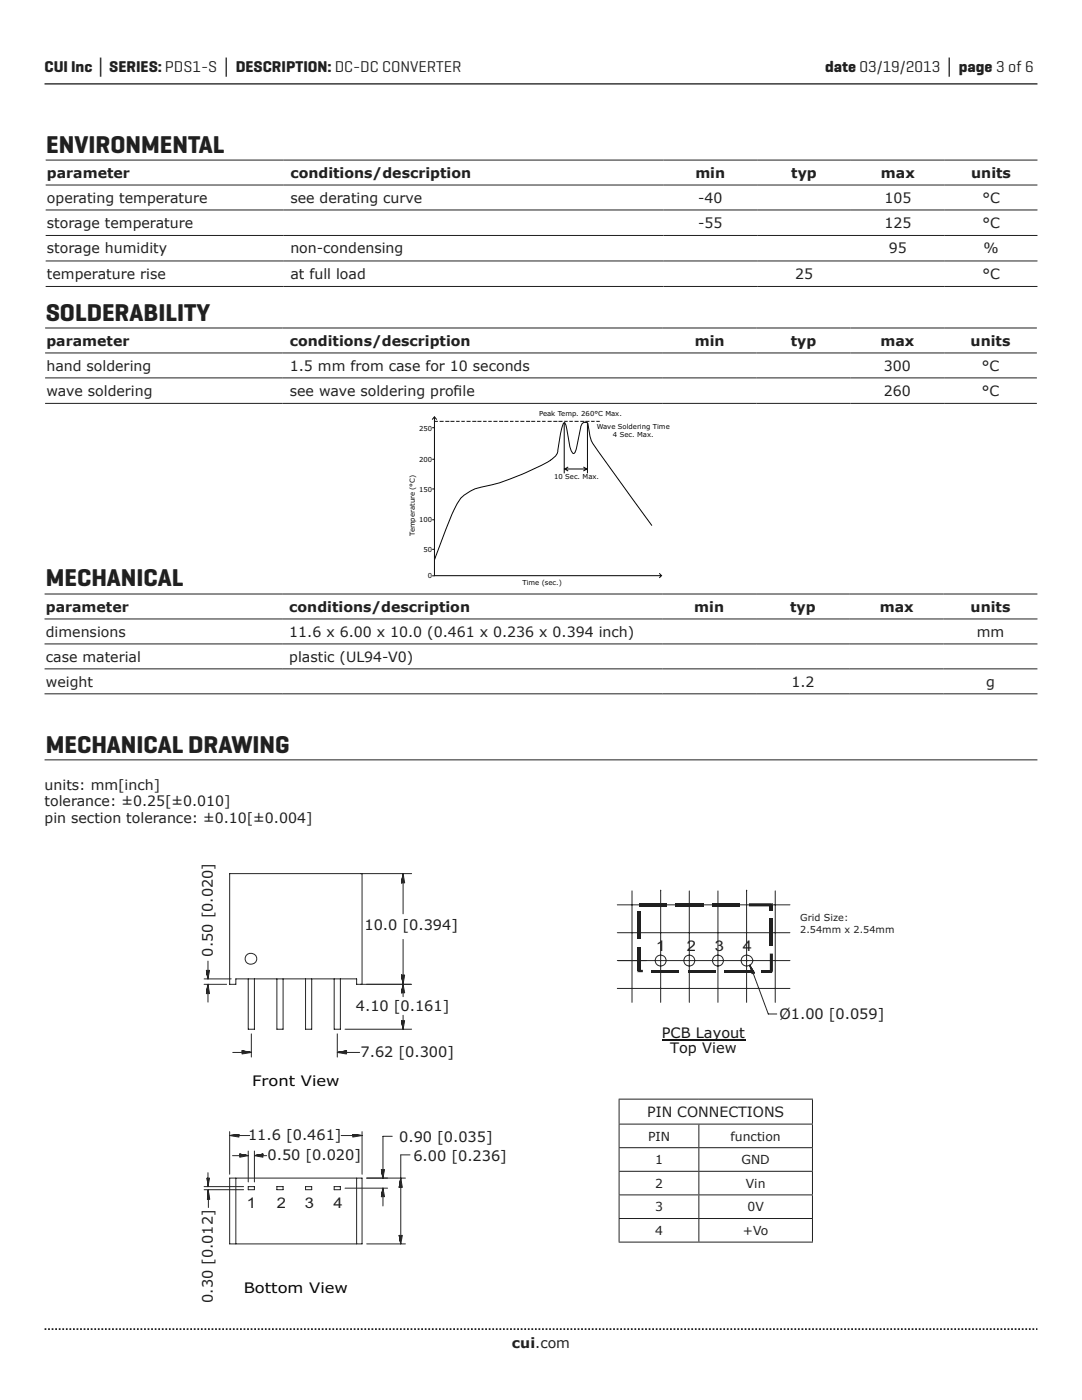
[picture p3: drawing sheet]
<svg xmlns="http://www.w3.org/2000/svg" width="216mm" height="279mm" viewBox="0 0 216 279" stroke-linecap="round" stroke-linejoin="round" font-family="sans-serif">
<path d="M8.9 16.7h198.1" fill="none" stroke="#231f20" stroke-width=".26"/>
<path d="M8.9 265.3h198.1" fill="none" stroke="#231f20" stroke-width=".35" stroke-dasharray=".4 .4 .4 .4 .4 .4" stroke-dashoffset=".7" stroke-linecap="butt"/>
<path d="M131.8 177.6v.2z" fill="#23272a"/>
<path d="M131.8 177.6v.2z" fill="none" stroke="#23272a" stroke-width=".2"/>
<path d="M149 177.6v.2z" fill="#23272a"/>
<g fill="none" stroke="#23272a" stroke-width=".2">
<path d="M126.1 177.8v22.2M131.8 177.8v22.2M137.5 177.8v22.2M143.3 177.8v22.2M149 177.6v.2zM149 177.8v22.2M154.7 177.8v22.2M123.2 191.7h34.4M123.2 186.1h34.4M123.2 180.6h34.4M123.2 197.3h34.4M150.2 194l3.1 8.4h1.7"/>
<circle cx="131.8" cy="191.7" r="1.09"/>
<circle cx="137.5" cy="191.7" r="1.09"/>
<circle cx="143.3" cy="191.7" r="1.09"/>
<circle cx="149.1" cy="191.7" r="1.14"/>
</g>
<path d="M149.6 192.6l.9 1.6zM149.6 192.6l.5 1.7 .4-.1z" fill-rule="evenodd" fill="#23272a"/>
<path d="M123.3 191.7h5.7M148.8 191.7h.5M149 191.5v.4M149.6 192.6l.9 1.6-.4 .1zM150.5 194.2l-.9-1.6 .9 1.6" fill="none" stroke="#23272a" stroke-width=".2"/>
<g fill="#23201b">
<path d="M127.5 180.3h5.6v.6h-5.6z"/>
<path d="M134.8 180.3h5.7v.6h-5.7z"/>
<path d="M142.2 180.3h5.5v.6h-5.5z"/>
<path d="M149.4 180.3h4.5l.3 .3-.3 .3h-4.5z"/>
<path d="M153.9 180.3h.3v.3z"/>
<path d="M153.6 180.6h.6v1.1h-.6z"/>
<path d="M153.6 183.2h.6v5.6h-.6z"/>
<path d="M153.6 190.3h.6v3.6l-.3 .1-.3-.1z"/>
<path d="M153.9 194l.3-.1v.1z"/>
<path d="M151.9 193.6h2v.4h-2z"/>
<path d="M144.5 193.6h5.7v.4h-5.7z"/>
<path d="M137.2 193.6h5.6v.4h-5.6z"/>
<path d="M130 193.6h5.5v.4h-5.5z"/>
<path d="M127.2 193.9l.3-.3h.8v.4h-.8z"/>
<path d="M127.2 193.9l.3 .1h-.3z"/>
<path d="M127.2 189.1h.6v4.8h-.6z"/>
<path d="M127.2 182h.6v5.4h-.6z"/>
</g>
<g fill="none" stroke="#23272a" stroke-width=".2">
<path d="M72.2 174.3v22.1h-1v-1h-24.1v1h-1.3v-22.1h36.3M80.4 176.2v6.2M49.5 195.4v10h1.3v-10M55.2 195.4v10h1.3v-10M61 195.4v10h1.2v-10M66.7 195.4v10h1.2v-10M73.2 196.4h8.8M80.4 187.5v7.1"/>
<circle cx="50.1" cy="191.4" r="1.14"/>
</g>
<path d="M80.4 174.3l-.3 1.9zM80.4 174.3l.3 1.9h-.6z" fill-rule="evenodd" fill="#23272a"/>
<path d="M80.1 176.2l.3-1.9-.3 1.9M80.4 174.3l.3 1.9h-.6z" fill="none" stroke="#23272a" stroke-width=".2"/>
<path d="M80.1 194.6l.3 1.8zM80.1 194.6l.3 1.8 .3-1.8z" fill-rule="evenodd" fill="#23272a"/>
<path d="M71.9 196.4h10.2M80.1 194.6h.6l-.3 1.8zM80.1 194.6l.3 1.8-.3-1.8M80.4 198.1v.8M68.8 205.4h13.3M80.4 202.6v1.1" fill="none" stroke="#23272a" stroke-width=".2"/>
<path d="M80.1 203.7l.3 1.7zM80.1 203.7l.3 1.7 .3-1.7z" fill-rule="evenodd" fill="#23272a"/>
<path d="M80.1 203.7h.6l-.3 1.7zM80.1 203.7l.3 1.7-.3-1.7" fill="none" stroke="#23272a" stroke-width=".2"/>
<path d="M80.4 196.4l-.3 1.7zM80.4 196.4l.3 1.7h-.6z" fill-rule="evenodd" fill="#23272a"/>
<path d="M40.7 196.4h4.5M40.7 195.4h5.4M41.5 191.8v1.9M41.5 198.3v1.7M80.1 198.1l.3-1.7-.3 1.7M80.4 196.4l.3 1.7h-.6z" fill="none" stroke="#23272a" stroke-width=".2"/>
<path d="M41.5 196.4l-.3 1.9zM41.5 196.4l.3 1.9h-.6z" fill-rule="evenodd" fill="#23272a"/>
<path d="M41.2 198.3l.3-1.9-.3 1.9M41.5 196.4l.3 1.9h-.6z" fill="none" stroke="#23272a" stroke-width=".2"/>
<path d="M41.2 193.7l.3 1.7zM41.2 193.7l.3 1.7 .3-1.7z" fill-rule="evenodd" fill="#23272a"/>
<path d="M41.2 193.7h.6l-.3 1.7zM41.2 193.7l.3 1.7-.3-1.7M46.4 210h1.9M50.2 206.3v4.7M67.3 206.3v4.7M69.2 210h2.6" fill="none" stroke="#23272a" stroke-width=".2"/>
<path d="M48.3 209.7l1.9 .3zM48.3 209.7l1.9 .3-1.9 .3z" fill-rule="evenodd" fill="#23272a"/>
<path d="M48.3 209.7l1.9 .3-1.9 .3zM48.3 209.7l1.9 .3-1.9-.3" fill="none" stroke="#23272a" stroke-width=".2"/>
<path d="M67.3 210l1.9-.3zM67.3 210l1.9 .3v-.6z" fill-rule="evenodd" fill="#23272a"/>
<g fill="none" stroke="#23272a" stroke-width=".2">
<path d="M67.3 210l1.9-.3v.6zM69.2 209.7l-1.9 .3 1.9-.3M45.8 235.1h26.4v13.1h-26.4zM45.8 225.8v8.5M47.1 235.1v13.1M47.7 226.6h2.1M49.5 236.8h1.3v.6h-1.3zM55.2 236.8h1.3v.6h-1.3zM61 236.8h1.2v.6h-1.2zM66.7 236.8h1.2v.6h-1.2zM68.1 226.6h2.3M71.2 235.1v13.1"/>
<path d="M72.2 225.8v8.5"/>
</g>
<path d="M45.8 226.6l1.9-.1zM45.8 226.6l1.9 .3v-.4z" fill-rule="evenodd" fill="#23272a"/>
<path d="M45.8 226.6l1.9-.1v.4zM47.7 226.5l-1.9 .1 1.9-.1" fill="none" stroke="#23272a" stroke-width=".2"/>
<path d="M70.4 226.5l1.8 .1zM70.4 226.5l1.8 .1-1.8 .3z" fill-rule="evenodd" fill="#23272a"/>
<path d="M46.4 230.6h1.4M49.5 229.7v6.2M50.8 229.7v6.2M52.5 230.6h.7M70.4 226.5l1.8 .1-1.8 .3zM70.4 226.5l1.8 .1-1.8-.1" fill="none" stroke="#23272a" stroke-width=".2"/>
<path d="M47.8 230.3l1.7 .3zM47.8 230.3l1.7 .3-1.7 .3z" fill-rule="evenodd" fill="#23272a"/>
<path d="M47.8 230.3l1.7 .3-1.7 .3zM47.8 230.3l1.7 .3-1.7-.3" fill="none" stroke="#23272a" stroke-width=".2"/>
<path d="M50.8 230.6l1.7-.3zM50.8 230.6l1.7 .3v-.6z" fill-rule="evenodd" fill="#23272a"/>
<path d="M50.8 230.6l1.7-.3v.6zM52.5 230.3l-1.7 .3 1.7-.3M68.8 237.1h8.5M73.2 235.1h4.1M76.4 238.8v1.9M78.3 226.8h-1.9v6.6" fill="none" stroke="#23272a" stroke-width=".2"/>
<path d="M76.4 237.1l-.3 1.7zM76.4 237.1l.3 1.7h-.6z" fill-rule="evenodd" fill="#23272a"/>
<path d="M76.1 238.8l.3-1.7-.3 1.7M76.4 237.1l.3 1.7h-.6z" fill="none" stroke="#23272a" stroke-width=".2"/>
<path d="M76.1 233.4l.3 1.7zM76.1 233.4l.3 1.7 .3-1.7z" fill-rule="evenodd" fill="#23272a"/>
<path d="M73.2 235.1h7.7M76.1 233.4h.6l-.3 1.7zM76.1 233.4l.3 1.7-.3-1.7M80 230.5v16M73.2 248.2h7.7" fill="none" stroke="#23272a" stroke-width=".2"/>
<path d="M79.7 246.5l.3 1.7zM79.7 246.5l.3 1.7 .3-1.7z" fill-rule="evenodd" fill="#23272a"/>
<path d="M79.7 246.5h.6l-.3 1.7zM79.7 246.5l.3 1.7-.3-1.7" fill="none" stroke="#23272a" stroke-width=".2"/>
<path d="M80 235.1l-.3 1.9zM80 235.1l.3 1.9h-.6z" fill-rule="evenodd" fill="#23272a"/>
<path d="M40.7 236.8h7.9M40.7 237.4h7.9M41.5 234v1.1M41.6 239.3v1.7M79.7 237l.3-1.9-.3 1.9M80 235.1l.3 1.9h-.6z" fill="none" stroke="#23272a" stroke-width=".2"/>
<path d="M41.3 235.1l.2 1.7zM41.3 235.1l.2 1.7 .3-1.7z" fill-rule="evenodd" fill="#23272a"/>
<path d="M41.3 235.1h.5l-.3 1.7zM41.3 235.1l.2 1.7-.2-1.7" fill="none" stroke="#23272a" stroke-width=".2"/>
<path d="M41.6 237.5l-.2 1.9zM41.6 237.5l.3 1.9h-.5z" fill-rule="evenodd" fill="#23272a"/>
<path d="M41.4 239.3l.1-1.8-.1 1.8M41.5 237.5l.4 1.8h-.5zM80 230.5h1.8" fill="none" stroke="#23272a" stroke-width=".2"/>
<path d="M132.1 207.6h16.6" fill="none" stroke="#151722" stroke-width=".2"/>
<g fill="none" stroke="#231f20" stroke-width=".2">
<path d="M9.1 31.9h197.9M9.1 36.9h197.9M9.1 41.9h197.9M9.1 47h197.9M9.1 52.1h197.9M9.1 57.2h197.9M9 65.5h197.9M9 70.4h197.9M9 75.4h197.9M9 80.5h197.9M8.9 118.5h198.1M8.9 123.5h198.1"/>
<path d="M8.9 128.5h198.1M8.9 133.5h198.1M8.9 138.5h198.1M8.9 151.6h198.1M123.4 219.4h38.8M123.5 219.4v4.8M162.1 219.4v4.8M123.4 224.3h38.8M123.4 229h38.8M123.4 233.8h38.8M123.4 238.5h38.8M123.5 224.4v4.6"/>
<path d="M123.5 229.1v4.6M123.5 233.8v4.6M123.5 238.6v4.5M139.5 224.4v4.6M139.5 229.1v4.6M139.5 233.8v4.6M139.5 238.6v4.5M162.1 224.4v4.6M162.1 229.1v4.6M162.1 233.8v4.6M162.1 238.6v4.5M123.4 243.2h38.8"/>
<path d="M123.4 247.9h38.8M123.5 243.3v4.5M139.5 243.3v4.5M162.1 243.3v4.5"/>
</g>
<g fill="none" stroke="#040503" stroke-width=".2">
<path d="M86.2 83.7l.5-.5 .4 .5M86.2 97.6h.5M86.2 91.7h.5M86.2 85.4h.5M86.7 83.2v31.8M86.7 84.1h.7M87.7 84.1h.8M88.9 84.1h.8M89.9 84.1h.8M91 84.1h.7M92.1 84.1h.6M93.1 84.1h.8"/>
<path d="M94.2 84.1h.8M95.3 84.1h.8M96.4 84.1h.7M97.4 84.1h.7M98.5 84.1h.8M99.6 84.1h.8M100.6 84.1h.8M101.8 84.1h.6M102.8 84.1h.7M103.8 84.1h.8M105 84.1h.8M106 84.1h.8"/>
<path d="M107.1 84.1h.7M108.2 84.1h.7M109.3 84.1h.8M109.9 91.8a50.9 50.9 0 0 1-15.3 5.8 6.9 6.9 0 0 0-4 4.2l-3.9 9.9M110.4 84.1h.8M111.4 84.1h.8M112.6 84.1h.7M112.6 84.4v10.1M112.7 93.6h4.3M113.4 93.2l-.7 .4 .7 .4M113.6 84.1h.7M114.7 84.1h.7"/>
<path d="M115.8 84.1h.8M116.4 93.2l.7 .4-.7 .4M116.8 84.3l.4 .1 .1 .3 .5 2.8a28.2 28.2 0 0 0 3.8 5.7l8.5 11.7M116.8 84.1h.8M116.9 84.3a1.14 1.14 0 0 0-1.1 1.2l-.7 3.6-.5 1.3a.78 .78 0 0 1-.8-.8l-.7-4.1-.2-.7-.3-.5a14.8 14.8 0 0 0-1.3 5.6 2.76 2.76 0 0 1-1.5 1.9M117.2 84.4v10.1M118 84.1h.6M119 84.1h.7M86.2 114.9h.5M86.2 109.6h.5M86.2 103.7h.5M86.6 114.9h45.3"/>
<path d="M131.6 114.4l.4 .5-.4 .4"/>
</g>
<g font-size="4.9" fill="#231f20">
<text x="9.2" y="30.5">ENVIRONMENTAL</text>
<text x="9.1" y="64">SOLDERABILITY</text>
<text x="9.1" y="117">MECHANICAL</text>
<text x="9.1" y="150.2">MECHANICAL DRAWING</text>
</g>
<g font-size="3.2" fill="#231f20">
<text x="8.9" y="14.3">CUI Inc │ SERIES: PDS1-S │ DESCRIPTION: DC-DC CONVERTER</text>
<text x="164.6" y="14.3">date 03/19/2013 │ page 3 of 6</text>
</g>
<g font-size="2.9" fill="#231f20">
<text x="72.7" y="185.6">10.0 [0.394]</text>
<text x="42.5" y="190.9" transform="rotate(-90 42.5 190.9)">0.50 [0.020]</text>
<text x="71" y="201.7">4.10 [0.161]</text>
<text x="155.5" y="203.3">Ø1.00 [0.059]</text>
<text x="71.9" y="211">7.62 [0.300]</text>
<text x="49.5" y="227.4">11.6 [0.461]</text>
<text x="79.7" y="227.9">0.90 [0.035]</text>
<text x="53.4" y="231.4">0.50 [0.020]</text>
<text x="82.5" y="231.6">6.00 [0.236]</text>
<text x="42.5" y="260" transform="rotate(-90 42.5 260)">0.30 [0.012]</text>
</g>
<g font-size="2.9" fill="#23201b">
<text x="130.9" y="189.8">1</text>
<text x="137.1" y="189.8">2</text>
<text x="142.6" y="189.8">3</text>
<text x="148.2" y="189.8">4</text>
<text x="49.2" y="241">1</text>
<text x="55.3" y="241.1">2</text>
<text x="60.8" y="241">3</text>
<text x="66.5" y="241">4</text>
</g>
<g font-size="2.9" fill="#151722">
<text x="132.1" y="207.2">PCB Layout</text>
<text x="133.7" y="210.1">Top View</text>
</g>
<g font-size="2.9" fill="#050504">
<text x="50.3" y="216.8">Front View</text>
<text x="48.6" y="258">Bottom View</text>
</g>
<g font-size="2.8" fill="#231f20">
<text x="9.4" y="35.5">parameter</text>
<text x="57.9" y="35.5">conditions/description</text>
<text x="138.7" y="35.5">min</text>
<text x="157.9" y="35.5">typ</text>
<text x="175.8" y="35.5">max</text>
<text x="193.8" y="35.5">units</text>
<text x="9.4" y="40.5">operating temperature</text>
<text x="57.9" y="40.5">see derating curve</text>
<text x="139.3" y="40.5">-40</text>
<text x="176.5" y="40.5">105</text>
<text x="196" y="40.5">°C</text>
<text x="9.4" y="45.5">storage temperature</text>
<text x="139.3" y="45.5">-55</text>
<text x="176.5" y="45.5">125</text>
<text x="196" y="45.5">°C</text>
<text x="9.4" y="50.6">storage humidity</text>
<text x="57.9" y="50.6">non-condensing</text>
<text x="177.4" y="50.6">95</text>
<text x="196.2" y="50.6">%</text>
<text x="9.4" y="55.7">temperature rise</text>
<text x="57.9" y="55.7">at full load</text>
<text x="158.7" y="55.7">25</text>
<text x="196" y="55.7">°C</text>
<text x="9.3" y="69">parameter</text>
<text x="57.8" y="69">conditions/description</text>
<text x="138.6" y="69">min</text>
<text x="157.8" y="69">typ</text>
<text x="175.7" y="69">max</text>
<text x="193.7" y="69">units</text>
<text x="9.3" y="74">hand soldering</text>
<text x="57.8" y="74">1.5 mm from case for 10 seconds</text>
<text x="176.4" y="74">300</text>
<text x="195.9" y="74">°C</text>
<text x="9.3" y="79">wave soldering</text>
<text x="57.8" y="79">see wave soldering prof</text>
<text x="90.5" y="79">ile</text>
<text x="176.4" y="79">260</text>
<text x="195.9" y="79">°C</text>
<text x="9.1" y="122.1">parameter</text>
<text x="57.7" y="122.1">conditions/description</text>
<text x="138.5" y="122.1">min</text>
<text x="157.7" y="122.1">typ</text>
<text x="175.6" y="122.1">max</text>
<text x="193.7" y="122.1">units</text>
<text x="9.1" y="127.1">dimensions</text>
<text x="57.7" y="127.1">11.6 x 6.00 x 10.0 (0.461 x 0.236 x 0.394 inch)</text>
<text x="194.9" y="127.1">mm</text>
<text x="9.1" y="132.1">case material</text>
<text x="9.1" y="137.1">weight</text>
<text x="57.7" y="132.1">plastic (UL94-V0)</text>
<text x="157.9" y="137.1">1.2</text>
<text x="196.8" y="137.1">g</text>
<text x="8.9" y="157.6">units: mm[inch]</text>
<text x="8.9" y="161">tolerance: ±0.25[±0.010]</text>
<text x="8.9" y="164.3">pin section tolerance: ±0.10[±0.004]</text>
<text x="129.2" y="222.9">PIN CONNECTIONS</text>
<text x="102.2" y="269">cui.com</text>
</g>
<g font-size="2.5" fill="#231f20">
<text x="129.3" y="227.6">PIN</text>
<text x="145.8" y="227.6">function</text>
<text x="130.7" y="232.3">1</text>
<text x="148" y="232.3">GND</text>
<text x="130.7" y="237.1">2</text>
<text x="148.8" y="237.1">Vin</text>
<text x="130.7" y="241.8">3</text>
<text x="149.2" y="241.8">0V</text>
<text x="130.7" y="246.5">4</text>
<text x="148.2" y="246.5">+Vo</text>
</g>
<g font-size="1.9" fill="#211e1e">
<text x="159.7" y="183.9">Grid Size:</text>
<text x="159.7" y="186.2">2.54mm x 2.54mm</text>
</g>
<g font-size="1.4" fill="#040503">
<text x="107.6" y="83.1">Peak Temp. 260°C Max.</text>
<text x="83.6" y="85.9">250</text>
<text x="119.1" y="85.6">Wave Soldering Time</text>
<text x="122.3" y="87.3">4 Sec. Max.</text>
<text x="83.6" y="92.2">200</text>
<text x="110.6" y="95.7">10 Sec. Max.</text>
<text x="83.6" y="98.1">150</text>
<text x="82.8" y="106.9" transform="rotate(-90 82.8 106.9)">Temperature (°C)</text>
<text x="83.6" y="104.3">100</text>
<text x="84.5" y="110.2">50</text>
<text x="85.4" y="115.3">0</text>
<text x="104.2" y="116.8">Time (sec.)</text>
</g>
</svg>
